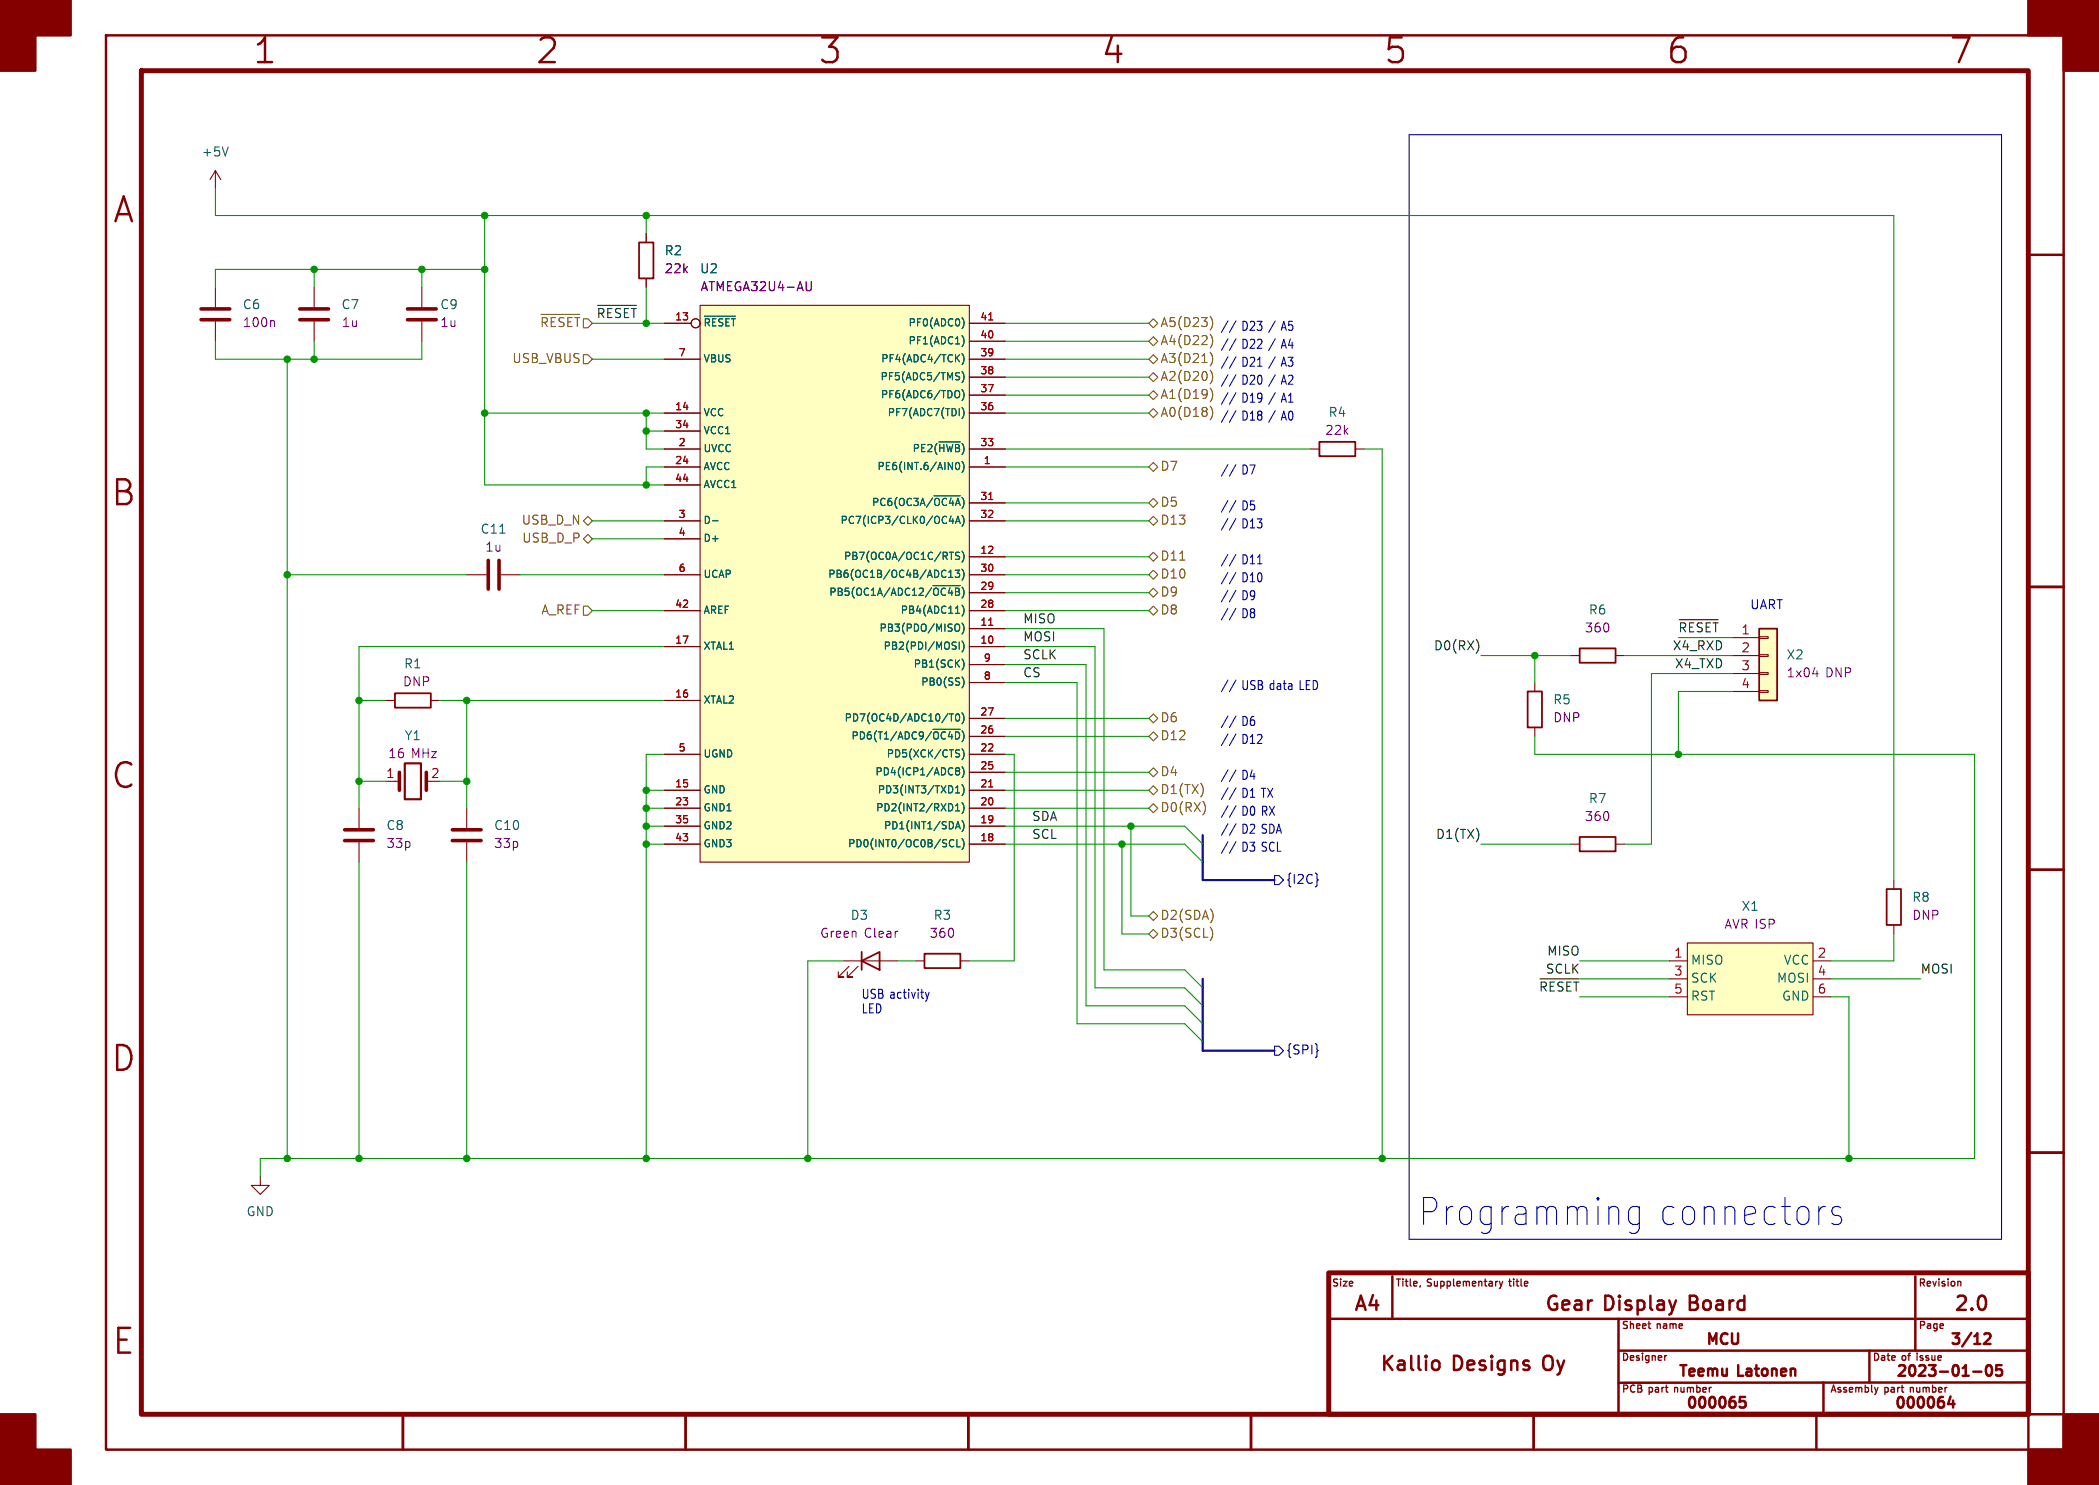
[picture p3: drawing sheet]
<svg xmlns="http://www.w3.org/2000/svg" width="297mm" height="210mm" viewBox="0 0 297 210" stroke-linecap="round" stroke-linejoin="round" font-family="sans-serif">
<g fill="none" stroke="#840000" stroke-width=".35">
<path d="M15 5h277v200h-277zM287 36h5M287 83h5M287 123h5M287 163h5M188 186.5h99M197 180.5v6M202.8 192.5a.54 .54 0 0 1 .9 .3v.6a.54 .54 0 0 1-.9 .2M229 186.5v13.5M229 191h58M237.1 183.9l-.4 1.3M246.9 197.6h-.7l-.1 .7 .3-.2 .5 .1 .1 .2-.1 .5-.2 .2h-.3l-.3-.2"/>
<path d="M258 195.5v4.5M264.5 191v4.5M271 180.5v10.5M276 197.5l-.4 1.1h1M276.4 198.1v1M279.2 194h1.2M280.8 188.7l.2-.1h.5a.41 .41 0 0 1 .1 .6l-.9 .9h.9M281.2 193.1a.36 .36 0 0 1 .6 .2 .77 .77 0 0 1-.4 1.3 1 1 0 0 1-.2-1.5zM283.2 193.1h-.7l-.1 .7 .2-.2 .5 .1 .2 .2-.1 .5-.2 .2h-.4l-.2-.2M287 195.5h-58M57 200v5M97 200v5"/>
<path d="M137 200v5M177 200v5M181 200h111M217 200v5M257 200v5M287 200v5"/>
</g>
<path d="M20 10h267v190h-267zM188 180h99v20h-99z" fill="none" stroke="#840000" stroke-width=".7"/>
<g fill="#840000" stroke="#840000" stroke-width=".35">
<path d="M0 0h10v5h-5v5h-5z"/>
<path d="M0 200h5v5h5v5h-10z"/>
<path d="M287 0h10v10h-5v-5h-5z"/>
<path d="M292 200h5v10h-10v-5h5z"/>
</g>
<path d="M201 181.8l-.1 .2M211.8 181.2h.1M212.1 181.2l.3 .7M212.4 181.9l-.3 .3M212.6 181.2l-.2 .7M235.8 191.7l-.3 .2M265.7 196.2l-.2 .7M277.2 181.2l.3 .2v.5" fill="none" stroke="#840000" stroke-width=".18"/>
<g fill="none" stroke="#840000" stroke-width=".51">
<path d="M28.4 45.2h4.1M28.4 43.7h4.1M42.4 45.2h4.1M42.4 43.7h4.1M57.7 45.2h4M57.7 43.7h4M69.1 79.2v4.1M70.6 79.2v4.1M48.8 118.9h4M48.8 117.3h4M56.5 109.2v2.6M60.3 109.2v2.6"/>
<path d="M64 118.9h4.1M64 117.3h4.1"/>
</g>
<g fill="none" stroke="#840000" stroke-width=".15">
<path d="M30.5 24.1l-.8 1.3M30.5 24.1v2.6M30.5 24.1l.7 1.3M91.4 33v1.3M91.4 39.4v1.2M30.5 40.6v2.8M30.5 45.5v2.8M44.4 40.6v2.8M44.4 45.5v2.8M59.7 40.6v2.8M59.7 45.5v2.8M94 45.7h3.8"/>
<path d="M94 58.4h5.1M94 50.8h5.1M99.1 43.2h38.1v78.7h-38.1zM137.2 45.7h5M137.2 58.4h5M137.2 55.9h5M137.2 53.3h5M137.2 50.8h5M137.2 48.3h5M94 66h5.1M94 63.5h5.1M94 73.7h5.1"/>
<path d="M94 61h5.1M94 76.2h5.1M94 68.6h5.1M137.2 66h5M137.2 78.7h5M137.2 63.5h5M137.2 73.7h5M137.2 71.1h5M185.4 63.5h1.3M191.8 63.5h1.2M54.6 99.1h1.3M61 99.1h1.2"/>
<path d="M66 81.3h2.8M70.9 81.3h2.8M94 99.1h5.1M94 91.4h5.1M94 86.4h5.1M94 81.3h5.1M137.2 91.4h5M137.2 88.9h5M137.2 86.4h5M137.2 83.8h5M137.2 81.3h5M137.2 96.5h5"/>
<path d="M137.2 94h5M217.2 96.5v1.3M222.2 92.7h1.3M228.6 92.7h1.3M245.1 90.2h3.8M245.1 92.7h3.8M245.1 95.3h3.8M245.1 97.8h3.8M248.9 97.7h1.3v.2h-1.3zM248.9 95.1h1.3v.3h-1.3zM248.9 92.6h1.3v.2h-1.3zM248.9 90h1.3v.3h-1.3z"/>
<path d="M50.8 114.3v2.8M50.8 119.1v2.8M54.6 110.5h1.9M60.3 110.5h.7M66 114.3v2.8M66 119.1v2.8M94 111.8h5.1M94 119.4h5.1M94 116.8h5.1M94 114.3h5.1M94 106.7h5.1M137.2 111.8h5"/>
<path d="M137.2 119.4h5M137.2 116.8h5M137.2 114.3h5M137.2 106.7h5M137.2 109.2h5M137.2 104.1h5M137.2 101.6h5M217.2 102.9v1.2M222.2 119.4h1.3M228.6 119.4h1.3M119.4 135.9h7.6M120.1 136.7l-1.5 1.5h.8h-.8v-.8"/>
<path d="M121.4 136.7l-1.5 1.5h.7h-.7v-.8M129.5 135.9h1.3M135.9 135.9h1.3M236.2 135.9h2.6M236.2 138.4h2.6M238.8 133.4h17.7v10.1h-17.7zM240 129.5h.1M256.5 135.9h2.6M256.5 138.4h2.6M268 124.5v1.2M268 130.8v1.3M236.2 141h2.6"/>
<path d="M256.5 141h2.6M36.8 166.4v1.2h1.3l-1.3 1.3-1.2-1.3h1.2"/>
<circle cx="98.4" cy="45.7" r=".63"/>
</g>
<path d="M90.4 34.3h2.1v5.1h-2.1zM186.7 62.5h5.1v2h-5.1zM55.9 98h5.1v2.1h-5.1zM216.2 97.8h2v5.1h-2zM223.5 91.7h5.1v2h-5.1zM248.9 88.9h2.6v10.2h-2.6zM223.5 118.4h5.1v2h-5.1zM121.9 135.9l2.6-1.3v2.6zM121.9 134.6v2.6M130.8 134.9h5.1v2h-5.1zM267 125.7h2v5.1h-2z" fill="none" stroke="#840000" stroke-width=".25"/>
<g fill="none" stroke="#006464" stroke-width=".15">
<path d="M32.3 20.8l-.4 1.3M99.7 44.7h4.4M100.4 45.4l-.1-.3h-.5v1M101.3 45.1h-.5v1M102.3 45.1h-.5l-.1 .2v.2M103.2 45.1h-.5v1M103.5 45.1h.6M103.8 45.1v1M135.3 50.6l.5 .6M135.4 53.2l.3 .1 .1 .2-.2 .2h-.3M135.4 52.7h.4M135.5 55.2l.1 .1a.65 .65 0 0 1-.1 1"/>
<path d="M135.8 50.2l-.6 .5M136.1 44.9a1.17 1.17 0 0 1 0 1.6M136.1 47.5a1.17 1.17 0 0 1 0 1.5M136.1 50a1.17 1.17 0 0 1 0 1.6M136.1 52.6a1.17 1.17 0 0 1 0 1.5M136.1 55.1a1.17 1.17 0 0 1 0 1.5M136.1 57.6a1.17 1.17 0 0 1 0 1.6M100.8 73.6h.8M124.2 70.8l-.1-.3h-.5v1M125.2 70.6l-.2-.1h-.2l-.2 .4M126.1 70.5h-.3l-.2 .4M126.9 70.3l-.3 .7"/>
<path d="M127.3 70.8a.34 .34 0 0 1 .3-.3 .34 .34 0 0 1 .3 .3M129 70.6l-.2-.1h-.3l-.2 .4M129.3 70.5h.6l-.3 .4M130 63.2l-.1-.3h-.5v1M130.2 71.5l.4-1 .3 1M130.9 62.9h-.5v1M131.3 63l.1-.1h.4l.1 .2-.1 .2M132 70.4l-.9 1.3M132.2 70.1h3.7M132.2 70.8a.34 .34 0 0 1 .4-.3 .34 .34 0 0 1 .3 .3M132.6 62.7l-.3 .7M132.8 62.5h3.1"/>
<path d="M133 62.9v1M133.6 62.9v1M133.9 70.6l-.2-.1h-.2l-.2 .4M133.9 62.9l.3 1 .2-.8 .2 .8 .2-1M134.3 78.1h.6M134.6 70.4l-.3 .8M134.6 73l-.3 .7h.7M134.8 73.4v.6M135.2 71.5l.3-1 .4 1M135.2 74l.3-1 .4 1M135.3 73.7h.5M135.3 65.4a.6 .6 0 0 0 .2 1 .68 .68 0 0 0 .1-1"/>
<path d="M135.7 63.2v-.1l-.1-.2h-.4v1M135.8 78.1h-.4l-.2 .2 .1 .2 .4 .2v.3l-.1 .1h-.4M136.1 78a1.17 1.17 0 0 1 0 1.5M136.1 70.3l.3 .7M136.1 62.7l.3 .7M136.3 65.4a1.18 1.18 0 0 1-.2 1.4M136.3 73.1a1.18 1.18 0 0 1-.2 1.3M118.2 83.5l-.1-.3h-.5v1M119.1 83.6v-.2l-.1-.2h-.4v1M120.1 83.2h-.5v.5M120.9 83l-.3 .7M121.2 83.5a.34 .34 0 0 1 .4-.3 .34 .34 0 0 1 .3 .3"/>
<path d="M122.9 83.3l-.2-.1h-.2l-.2 .4M123.3 83.5l.3-.3v1M124.2 84.2l.3-1 .3 1M125.9 83.1l-.9 1.3M126.1 84.2l.3-1 .4 1M127.7 83.6l-.2-.4h-.4v1M128.7 83.3l-.2-.1h-.2l-.2 .4M129.1 83.5l.3-.3v1M130.1 83.3l.1-.1h.4l.1 .2-.1 .2M131.8 83.1l-.9 1.3M132 82.8h3.9M132.1 83.5a.34 .34 0 0 1 .3-.3 .34 .34 0 0 1 .4 .3"/>
<path d="M133.8 83.3l-.2-.1h-.2l-.2 .4M134.2 81.7h.6M134.2 80.9l.3-.3v1.1M134.4 83.1l-.2 .8M135.2 80.6h.6l-.4 .4 .3 .1v.5l-.1 .1-.4-.1M135.2 90.8h.1M135.2 91.4l.1 .1-.1 .3M135.3 88.3a.34 .34 0 0 1 .5 .3v.3a.34 .34 0 0 1-.5 .4M135.7 83.6v-.2l-.1-.2h-.4v1M135.7 90.8v1M136.1 80.5a1.17 1.17 0 0 1 0 1.5M136.1 83a1.17 1.17 0 0 1 0 1.6"/>
<path d="M136.1 85.6a1.17 1.17 0 0 1 0 1.5M136.1 88.1a1.17 1.17 0 0 1 0 1.6M136.1 90.7a1.17 1.17 0 0 1 0 1.5M136.1 93.2a1.17 1.17 0 0 1 0 1.5M136.1 95.7a1.17 1.17 0 0 1 0 1.6M121.3 103.8l-.1-.3h-.5v1M122.3 103.9l-.2-.4h-.3v1M123.2 103.5h-.3l-.2 .4M124 103.4l-.3 .6M124.3 103.5h.5M124.6 103.5v1M125.1 103.8l.3-.3v1"/>
<path d="M126.9 103.4l-.9 1.4M127.1 104.5l.3-1 .3 1M128.7 103.9l-.2-.4h-.4v1M129.7 103.6l-.2-.1h-.3l-.1 .4M130.1 103.9v-.3l.4-.1 .2 .2v.4M131.8 103.4l-.9 1.4M132 103.1h3.9M132.1 103.8a.34 .34 0 0 1 .3-.3 .34 .34 0 0 1 .4 .3M133.8 103.6l-.2-.1h-.2l-.2 .4M134.3 101h.6M134.4 119.5l.3 .3 .3-.1M134.4 103.4l-.2 .8"/>
<path d="M134.6 101v1M135 118.8l-.3-.1-.3 .3M135.2 117.2l.3-1 .4 1M135.2 114.7h.6M135.2 111.4l.3-.3v1M135.2 113.9l.3-.2v1M135.2 112.1h.6M135.3 101.1l.1-.1a.54 .54 0 0 1 .4 .5 .54 .54 0 0 1-.4 .5l-.1-.1-.1-.3zM135.3 116.9h.5M135.4 106.5l.3 .1 .1 .3-.2 .2h-.3M135.4 109l-.2-.2 .2-.2h.3l.1 .2-.2 .2M135.4 109l-.2 .2v.3l.2 .1 .3-.1 .1-.1-.1-.3-.1-.1"/>
<path d="M135.4 118.7v1.1h.5M135.4 109h.2M135.8 103.9l-.2-.4h-.4v1M136.1 100.8a1.17 1.17 0 0 1 0 1.6M136.1 103.4a1.19 1.19 0 0 1 .2 1.2M136.1 108.4a1.17 1.17 0 0 1 0 1.6M136.1 111a1.17 1.17 0 0 1 0 1.5M136.1 113.5a1.17 1.17 0 0 1 0 1.6M136.1 116.1a1.17 1.17 0 0 1 0 1.5M136.1 118.6a1.17 1.17 0 0 1 0 1.5M136.3 106.1a1.18 1.18 0 0 1-.2 1.3"/>
</g>
<g fill="#ffffc2" stroke="#ffffc2" stroke-width=".14">
<path d="M99.1 43.2h38.1v78.7h-38.1z"/>
<path d="M248.9 88.9h2.6v10.2h-2.6z"/>
<path d="M238.8 133.4h17.7v10.1h-17.7z"/>
</g>
<path d="M139.9 45.2h.6M139.9 70.6h.6M139.9 88.4h.6M139.9 111.3h.6" fill="none" stroke="#a90000" stroke-width=".15"/>
<path d="M114.8 39.8l-.1 1.2-.1 .1-.4-.1M38.7 45.3l.1 .2v.7M256.5 95.3h.8" fill="none" stroke="#840084" stroke-width=".15"/>
<path d="M57.3 108h2.3v5h-2.3z" fill="none" stroke="#840000" stroke-width=".3"/>
<g fill="none" stroke="#725600" stroke-width=".15">
<path d="M76.6 44.5h5.4M77.5 45.3l-.2-.3-.6-.1v1.3M78.6 44.9h-.6v1.3M79.8 45l-.5-.1-.2 .1v.3M81 44.9h-.6v1.3M81.3 44.9h.7M81.7 44.9v1.3M82.5 50.2h.7l.6 .6-.6 .6h-.7zM82.5 45.1h.7l.6 .6-.6 .7h-.7zM162.6 50.8l.6-.6 .6 .6-.6 .6zM162.6 45.7l.6-.6 .6 .6-.6 .7zM162.6 58.4l.6-.6 .6 .6-.6 .7z"/>
<path d="M162.6 55.9l.6-.7 .6 .7-.6 .6zM162.6 53.3l.6-.6 .6 .6-.6 .7zM162.6 48.3l.6-.7 .6 .7-.6 .6zM171.3 44.8a1.49 1.49 0 0 1 0 1.8M171.3 47.3a1.49 1.49 0 0 1 0 1.9M171.3 49.9a1.49 1.49 0 0 1 0 1.8M171.3 52.4a1.49 1.49 0 0 1 0 1.8M171.3 55a1.49 1.49 0 0 1 0 1.8M171.3 57.5a1.49 1.49 0 0 1 0 1.8M82.5 76.2l.7-.6 .6 .6-.6 .6zM82.5 73.7l.7-.7 .6 .7-.6 .6zM162.6 73.7l.6-.7 .6 .7-.6 .6z"/>
<path d="M162.6 66l.6-.6 .6 .6-.6 .7zM162.6 78.7l.6-.6 .6 .6-.6 .7zM162.6 71.1l.6-.6 .6 .6-.6 .7zM82.5 85.7h.7l.6 .7-.6 .6h-.7zM162.6 81.3l.6-.7 .6 .7-.6 .6zM162.6 83.8l.6-.6 .6 .6-.6 .7zM162.6 86.4l.6-.7 .6 .7-.6 .6zM162.6 114.3l.6-.6 .6 .6-.6 .6zM162.6 101.6l.6-.6 .6 .6-.6 .6zM162.6 109.2l.6-.6 .6 .6-.6 .7zM162.6 111.8l.6-.7 .6 .7-.6 .6zM162.6 104.1l.6-.6 .6 .6-.6 .7z"/>
<path d="M162.6 132.1l.6-.7 .6 .7-.6 .6zM162.6 129.5l.6-.6 .6 .6-.6 .7zM171.5 131.6v.9"/>
</g>
<path d="M180.3 123.8h.7l.6 .7-.6 .6h-.7zM186.4 124.4h.1l-.1 .1M180.3 148h.7l.6 .6-.6 .6h-.7z" fill="none" stroke="#000084" stroke-width=".15"/>
<path d="M84.6 43.2h5.4M209.1 90.8l.1 .5-.1 .7M237.6 87.6h5.5M217.9 138.4h5.5" fill="none" stroke="#0f0f0f" stroke-width=".15"/>
<g fill="none" stroke="#0000c2" stroke-width=".15">
<path d="M199.4 19.1h83.8v156.2h-83.8zM173.7 58.1l-.9 1.6M173.7 55.5l-.9 1.7M173.7 53l-.9 1.6M173.7 45.4l-.9 1.6M173.7 47.9l-.9 1.7M173.7 50.5l-.9 1.6M174.9 58.1l-.9 1.6M174.9 55.5l-.9 1.7M174.9 53l-.9 1.6M174.9 45.4l-.9 1.6M174.9 47.9l-.9 1.7"/>
<path d="M174.9 50.5l-.9 1.6M173.7 78.4l-.9 1.6M173.7 65.7l-.9 1.6M173.7 73.3l-.9 1.7M173.7 70.8l-.9 1.6M174.9 78.4l-.9 1.6M174.9 65.7l-.9 1.6M174.9 73.3l-.9 1.7M174.9 70.8l-.9 1.6M173.7 96.2l-.9 1.6M173.7 86l-.9 1.7M173.7 80.9l-.9 1.7"/>
<path d="M173.7 83.5l-.9 1.6M174.9 96.2l-.9 1.6M174.9 86l-.9 1.7M174.9 80.9l-.9 1.7M174.9 83.5l-.9 1.6M173.7 114l-.9 1.6M173.7 111.4l-.9 1.7M173.7 101.3l-.9 1.6M173.7 119l-.9 1.7M173.7 116.5l-.9 1.6M173.7 108.9l-.9 1.6M173.7 103.8l-.9 1.6"/>
<path d="M174.9 114l-.9 1.6M174.9 111.4l-.9 1.7M174.9 101.3l-.9 1.6M174.9 119l-.9 1.7M174.9 116.5l-.9 1.6M174.9 108.9l-.9 1.6M174.9 103.8l-.9 1.6M130.9 140.3l.3 .9M131.2 141.2l-.1 .3M131.5 140.3l-.3 .9M232 170.6v3.1a.86 .86 0 0 1-1.4 .5M232 170.8l-.3-.2h-.7l-.4 .4-.2 .3v1.1l.3 .6 .3 .2h.7l.3-.2"/>
<path d="M258 170.6h.3M260.4 170.8l-.3-.2h-.4a.66 .66 0 0 0-.5 .7 .66 .66 0 0 0 .5 .6h.4a.66 .66 0 0 1 .5 .6 .66 .66 0 0 1-.5 .7h-.6l-.3-.2"/>
</g>
<path d="M170.2 118.1v6.4h10.1M170.2 138.4v10.2h10.1" fill="none" stroke="#000084" stroke-width=".3"/>
<g fill="none" stroke="#009600" stroke-width=".15">
<path d="M30.5 26.7v3.8h237.5v94M44.4 38.1v2.5M59.7 38.1v2.5M68.6 30.5v38.1h25.4M68.6 38.1h-38.1v2.5M91.4 30.5v2.5M30.5 48.3v2.5h29.2v-2.5M40.6 50.8v113M44.4 48.3v2.5M68.6 58.4h25.4M83.8 45.7h10.2M83.8 50.8h10.2"/>
<path d="M91.4 40.6v5.1M91.4 58.4v5.1h2.6M142.2 58.4h20.4M142.2 45.7h20.4M142.2 50.8h20.4M142.2 48.3h20.4M142.2 53.3h20.4M142.2 55.9h20.4M83.8 73.7h10.2M83.8 76.2h10.2M91.4 61h2.6M94 66h-2.6v2.6"/>
<path d="M142.2 73.7h20.4M142.2 66h20.4M142.2 63.5h43.2M142.2 78.7h20.4M142.2 71.1h20.4M193 63.5h2.6v100.3M40.6 81.3h25.4M50.8 99.1h3.8M62.2 99.1h31.8M66 99.1v15.2M73.7 81.3h20.3M83.8 86.4h10.2"/>
<path d="M94 91.4h-43.2v22.9M142.2 83.8h20.4M142.2 86.4h20.4M142.2 81.3h20.4M142.2 94h11.5v48.2h13.9l2.6 2.6M142.2 96.5h10.2v48.3h15.2l2.6 2.5M142.2 88.9h14v48.3h11.4l2.6 2.5M142.2 91.4h12.7v48.3h12.7l2.6 2.5M209.5 92.7h12.7M217.2 92.7v3.8M229.9 92.7h15.2M237.5 90.2h7.6"/>
<path d="M245.1 95.3h-11.4v24.1h-3.8M245.1 97.8h-7.6v8.9M50.8 110.5h3.8M62.2 110.5h3.8M91.4 116.8h2.6M91.4 114.3h2.6M91.4 119.4h2.6M91.4 111.8h2.6M94 106.7h-2.6v57.1M142.2 101.6h20.4M142.2 116.8h25.4l2.6 2.6M142.2 114.3h20.4"/>
<path d="M142.2 106.7h1.3v29.2h-6.3M142.2 119.4h25.4l2.6 2.5M142.2 111.8h20.4M142.2 109.2h20.4M142.2 104.1h20.4M158.7 119.4v12.7h3.9M160 116.8v12.7h2.6M209.5 119.4h12.7M217.2 104.1v2.6h62.2v57.1h-242.6v2.6M50.8 121.9v41.9M66 121.9v41.9M119.4 135.9h-5.1v27.9"/>
<path d="M127 135.9h2.5M223.5 135.9h12.7M223.5 138.4h12.7M259.1 138.4h12.7M268 132.1v3.8h-8.9M223.5 141h12.7M259.1 141h2.5v22.8"/>
</g>
<g fill="#009600" stroke="#009600" stroke-width=".15">
<circle cx="68.6" cy="30.5" r=".46"/>
<circle cx="59.7" cy="38.1" r=".46"/>
<circle cx="40.6" cy="50.8" r=".46"/>
<circle cx="40.6" cy="81.3" r=".46"/>
<circle cx="44.4" cy="50.8" r=".46"/>
<circle cx="68.6" cy="38.1" r=".46"/>
<circle cx="44.4" cy="38.1" r=".46"/>
<circle cx="91.4" cy="163.8" r=".46"/>
<circle cx="114.3" cy="163.8" r=".46"/>
<circle cx="50.8" cy="99.1" r=".46"/>
<circle cx="50.8" cy="110.5" r=".46"/>
<circle cx="40.6" cy="163.8" r=".46"/>
<circle cx="50.8" cy="163.8" r=".46"/>
<circle cx="66" cy="99.1" r=".46"/>
<circle cx="66" cy="110.5" r=".46"/>
<circle cx="66" cy="163.8" r=".46"/>
<circle cx="160" cy="116.8" r=".46"/>
<circle cx="68.6" cy="58.4" r=".46"/>
<circle cx="91.4" cy="68.6" r=".46"/>
<circle cx="91.4" cy="58.4" r=".46"/>
<circle cx="91.4" cy="30.5" r=".46"/>
<circle cx="91.4" cy="61" r=".46"/>
<circle cx="91.4" cy="45.7" r=".46"/>
<circle cx="91.4" cy="114.3" r=".46"/>
<circle cx="91.4" cy="111.8" r=".46"/>
<circle cx="91.4" cy="119.4" r=".46"/>
<circle cx="91.4" cy="116.8" r=".46"/>
<circle cx="158.7" cy="119.4" r=".46"/>
<circle cx="217.2" cy="92.7" r=".46"/>
<circle cx="237.5" cy="106.7" r=".46"/>
<circle cx="261.6" cy="163.8" r=".46"/>
<circle cx="195.6" cy="163.8" r=".46"/>
</g>
<g font-size="5.3" fill="#0000c2">
<text x="200.7" y="174">Programming</text>
<text x="234.4" y="174">connectors</text>
</g>
<g font-size="4.9" fill="#840000">
<text x="35.7" y="9.7">1</text>
<text x="75.7" y="9.7">2</text>
<text x="115.7" y="9.7">3</text>
<text x="155.7" y="9.7">4</text>
<text x="195.7" y="9.7">5</text>
<text x="235.7" y="9.7">6</text>
<text x="275.7" y="9.7">7</text>
<text x="15.9" y="32.2">A</text>
<text x="15.7" y="72.2">B</text>
<text x="15.7" y="112.2">C</text>
<text x="15.7" y="152.2">D</text>
<text x="15.8" y="192.2">E</text>
</g>
<g font-size="2.8" fill="#840000">
<text x="191.5" y="185.9">A4</text>
<text x="218.5" y="185.9">Gear</text>
<text x="226.9" y="185.9">Display</text>
<text x="239.3" y="185.9">Board</text>
<text x="276.4" y="185.9">2.0</text>
<text x="195.2" y="194.4">Kallio</text>
<text x="205.5" y="194.4">Designs</text>
<text x="218.7" y="194.4">Oy</text>
</g>
<g font-size="2.1" fill="#840000">
<text x="241.5" y="190.7">MCU</text>
<text x="275.8" y="190.7">3/12</text>
<text x="237.3" y="195.2">Teemu</text>
<text x="245.9" y="195.2">Latonen</text>
<text x="268.1" y="195.2">2023-01-05</text>
<text x="238.4" y="199.7">000065</text>
<text x="267.9" y="199.7">000064</text>
</g>
<g font-size="1.8" fill="#006464">
<text x="28.5" y="22.4">+5V</text>
<text x="94" y="36.4">R2</text>
<text x="99" y="38.9">U2</text>
<text x="34.3" y="44">C6</text>
<text x="48.3" y="44">C7</text>
<text x="62.2" y="44">C9</text>
<text x="187.9" y="59.2">R4</text>
<text x="67.9" y="75.8">C11</text>
<text x="224.8" y="87.2">R6</text>
<text x="57.1" y="94.8">R1</text>
<text x="252.7" y="93.5">X2</text>
<text x="219.7" y="99.9">R5</text>
<text x="57.2" y="105">Y1</text>
<text x="224.8" y="113.9">R7</text>
<text x="54.6" y="117.7">C8</text>
<text x="69.9" y="117.7">C10</text>
<text x="120.3" y="130.4">D3</text>
<text x="132" y="130.4">R3</text>
<text x="246.4" y="129.1">X1</text>
<text x="270.5" y="127.8">R8</text>
<text x="239.3" y="136.7">MISO</text>
<text x="252.3" y="136.7">VCC</text>
<text x="239.3" y="139.3">SCK</text>
<text x="239.3" y="141.8">RST</text>
<text x="251.3" y="139.3">MOSI</text>
<text x="252" y="141.8">GND</text>
<text x="34.8" y="172.3">GND</text>
</g>
<g font-size="1.8" fill="#840084">
<text x="94" y="38.9">22k</text>
<text x="99.1" y="41.5">ATMEGA32U4-AU</text>
<text x="34.3" y="46.5">100n</text>
<text x="48.3" y="46.5">1u</text>
<text x="62.2" y="46.5">1u</text>
<text x="187.4" y="61.8">22k</text>
<text x="68.6" y="78.3">1u</text>
<text x="224.2" y="89.7">360</text>
<text x="57" y="97.3">DNP</text>
<text x="252.7" y="96.1">1x04</text>
<text x="258.3" y="96.1">DNP</text>
<text x="54.9" y="107.5">16</text>
<text x="58.2" y="107.5">MHz</text>
<text x="219.7" y="102.4">DNP</text>
<text x="224.2" y="116.4">360</text>
<text x="54.6" y="120.2">33p</text>
<text x="69.9" y="120.2">33p</text>
<text x="243.9" y="131.6">AVR ISP</text>
<text x="270.5" y="130.4">DNP</text>
<text x="116" y="132.9">Green</text>
<text x="122.3" y="132.9">Clear</text>
<text x="131.5" y="132.9">360</text>
</g>
<g font-size="1.8" fill="#725600">
<text x="76.3" y="47.2">~{RESET}</text>
<text x="164.2" y="46.5">A5(D23)</text>
<text x="72.4" y="51.6">USB_VBUS</text>
<text x="164.2" y="51.6">A3(D21)</text>
<text x="164.2" y="49.1">A4(D22)</text>
<text x="164.2" y="59.2">A0(D18)</text>
<text x="164.2" y="56.7">A1(D19)</text>
<text x="164.2" y="54.2">A2(D20)</text>
<text x="164.2" y="66.9">D7</text>
<text x="164.2" y="71.9">D5</text>
<text x="73.7" y="74.5">USB_D_N</text>
<text x="73.8" y="77">USB_D_P</text>
<text x="164.2" y="74.5">D13</text>
<text x="164.2" y="79.6">D11</text>
<text x="164.2" y="82.1">D10</text>
<text x="76.5" y="87.2">A_REF</text>
<text x="164.2" y="84.6">D9</text>
<text x="164.2" y="87.2">D8</text>
<text x="164.2" y="102.4">D6</text>
<text x="164.2" y="105">D12</text>
<text x="164.2" y="110">D4</text>
<text x="164.2" y="112.6">D1(TX)</text>
<text x="164.2" y="115.1">D0(RX)</text>
<text x="164.2" y="130.4">D2(SDA)</text>
<text x="164.2" y="132.9">D3(SCL)</text>
</g>
<g font-size="1.8" fill="#0f0f0f">
<text x="84.3" y="45.2">~{RESET}</text>
<text x="144.8" y="88.4">MISO</text>
<text x="237.5" y="89.6">~{RESET} 1</text>
<text x="144.8" y="93.4">SCLK</text>
<text x="144.8" y="90.9">MOSI</text>
<text x="144.8" y="96">CS</text>
<text x="202.8" y="92.2">D0(RX)</text>
<text x="236.6" y="92.2">X4_RXD</text>
<text x="236.9" y="94.7">X4_TXD</text>
<text x="146" y="118.8">SCL</text>
<text x="146" y="116.3">SDA</text>
<text x="203.1" y="118.8">D1(TX)</text>
<text x="218.6" y="137.9">SCLK</text>
<text x="218.8" y="135.4">MISO</text>
<text x="271.8" y="137.9">MOSI</text>
<text x="217.6" y="140.4">~{RESET}</text>
</g>
<g font-size="1.8" fill="#0000c2">
<text x="175.8" y="47">D23 /</text>
<text x="181.7" y="47">A5</text>
<text x="175.8" y="49.5">D22 /</text>
<text x="175.8" y="52.1">D21 /</text>
<text x="181.7" y="49.5">A4</text>
<text x="181.7" y="52.1">A3</text>
<text x="175.8" y="59.7">D18 /</text>
<text x="175.8" y="57.2">D19 /</text>
<text x="175.8" y="54.6">D20 /</text>
<text x="181.7" y="59.7">A0</text>
<text x="181.7" y="57.2">A1</text>
<text x="181.7" y="54.6">A2</text>
<text x="175.8" y="67.3">D7</text>
<text x="175.8" y="74.9">D13</text>
<text x="175.8" y="72.4">D5</text>
<text x="175.8" y="80">D11</text>
<text x="175.8" y="82.6">D10</text>
<text x="175.8" y="87.6">D8</text>
<text x="175.8" y="85.1">D9</text>
<text x="247.6" y="86.4">UART</text>
<text x="175.8" y="97.8">USB data</text>
<text x="184.2" y="97.8">LED</text>
<text x="175.8" y="102.9">D6</text>
<text x="175.8" y="105.4">D12</text>
<text x="175.8" y="113">D1 TX</text>
<text x="175.8" y="110.5">D4</text>
<text x="175.8" y="115.6">D0 RX</text>
<text x="175.8" y="118.1">D2 SDA</text>
<text x="175.8" y="120.7">D3 SCL</text>
<text x="121.9" y="141.5">USB activity</text>
<text x="121.9" y="143.5">LED</text>
</g>
<g font-size="1.8" fill="#a90000">
<text x="246.3" y="92.5">2</text>
<text x="246.3" y="95">3</text>
<text x="246.3" y="97.5">4</text>
<text x="54.6" y="110.2">1</text>
<text x="60.9" y="110.2">2</text>
<text x="236.8" y="135.6">1</text>
<text x="257.1" y="135.6">2</text>
<text x="236.8" y="138.2">3</text>
<text x="236.8" y="140.7">5</text>
<text x="257.1" y="138.2">4</text>
<text x="257.1" y="140.7">6</text>
</g>
<g font-size="1.8" fill="#000084">
<text x="182" y="125.3">{I2C}</text>
<text x="182" y="149.4">{SPI}</text>
</g>
<g font-size="1.4" fill="#a90000">
<text x="95.5" y="45.5">13</text>
<text x="138.6" y="45.5">41</text>
<text x="95.9" y="50.5">7</text>
<text x="138.6" y="53.1">38</text>
<text x="138.6" y="50.5">39</text>
<text x="138.6" y="48">40</text>
<text x="95.5" y="58.2">14</text>
<text x="138.6" y="58.2">36</text>
<text x="138.6" y="55.6">37</text>
<text x="95.5" y="65.8">24</text>
<text x="95.5" y="60.7">34</text>
<text x="95.9" y="63.2">2</text>
<text x="138.6" y="63.2">33</text>
<text x="139.1" y="65.8">1</text>
<text x="95.5" y="68.3">44</text>
<text x="138.6" y="70.9">31</text>
<text x="95.9" y="73.4">3</text>
<text x="95.9" y="75.9">4</text>
<text x="138.6" y="73.4">32</text>
<text x="95.9" y="81">6</text>
<text x="138.6" y="78.5">12</text>
<text x="138.6" y="83.6">29</text>
<text x="138.6" y="81">30</text>
<text x="95.5" y="86.1">42</text>
<text x="138.6" y="88.6">11</text>
<text x="138.6" y="86.1">28</text>
<text x="95.5" y="91.2">17</text>
<text x="138.6" y="91.2">10</text>
<text x="139.1" y="93.7">9</text>
<text x="95.5" y="98.8">16</text>
<text x="138.6" y="101.3">27</text>
<text x="139.1" y="96.3">8</text>
<text x="95.9" y="106.4">5</text>
<text x="138.6" y="106.4">22</text>
<text x="138.6" y="103.9">26</text>
<text x="95.5" y="111.5">15</text>
<text x="138.6" y="111.5">21</text>
<text x="138.6" y="109">25</text>
<text x="95.5" y="114">23</text>
<text x="95.5" y="116.6">35</text>
<text x="95.5" y="119.1">43</text>
<text x="138.6" y="119.1">18</text>
<text x="138.6" y="116.6">19</text>
<text x="138.6" y="114">20</text>
</g>
<g font-size="1.4" fill="#006464">
<text x="99.6" y="46.9">~{RESET}</text>
<text x="128.4" y="46.4">PF0(ADC0)</text>
<text x="99.6" y="51.5">VBUS</text>
<text x="124.5" y="51.5">PF4(ADC4/TCK)</text>
<text x="128.4" y="49">PF1(ADC1)</text>
<text x="99.6" y="59.1">VCC</text>
<text x="124.4" y="54">PF5(ADC5/TMS)</text>
<text x="124.5" y="56.6">PF6(ADC6/TDO)</text>
<text x="125.4" y="59.1">PF7(ADC7(TDI)</text>
<text x="99.6" y="64.2">UVCC</text>
<text x="99.6" y="61.7">VCC1</text>
<text x="129" y="64.7">PE2(~{HWB})</text>
<text x="99.6" y="66.7">AVCC</text>
<text x="99.6" y="69.3">AVCC1</text>
<text x="124" y="66.7">PE6(INT.6/AIN0)</text>
<text x="99.6" y="74.4">D-</text>
<text x="99.6" y="76.9">D+</text>
<text x="118.8" y="74.4">PC7(ICP3/CLK0/OC4A)</text>
<text x="123.2" y="72.3">PC6(OC3A/~{OC4A})</text>
<text x="99.6" y="82">UCAP</text>
<text x="117" y="82">PB6(OC1B/OC4B/ADC13)</text>
<text x="119.3" y="79.4">PB7(OC0A/OC1C/RTS)</text>
<text x="99.6" y="87.1">AREF</text>
<text x="117.2" y="85">PB5(OC1A/ADC12/~{OC4B})</text>
<text x="124.3" y="89.6">PB3(PDO/MISO)</text>
<text x="127.3" y="87.1">PB4(ADC11)</text>
<text x="99.6" y="92.1">XTAL1</text>
<text x="124.9" y="92.1">PB2(PDI/MOSI)</text>
<text x="129.1" y="94.7">PB1(SCK)</text>
<text x="99.6" y="99.8">XTAL2</text>
<text x="130.2" y="97.2">PB0(SS)</text>
<text x="99.6" y="107.4">UGND</text>
<text x="119.3" y="102.3">PD7(OC4D/ADC10/T0)</text>
<text x="120.3" y="105.3">PD6(T1/ADC9/~{OC4D})</text>
<text x="125.3" y="107.4">PD5(XCK/CTS)</text>
<text x="99.6" y="112.5">GND</text>
<text x="123.7" y="109.9">PD4(ICP1/ADC8)</text>
<text x="124" y="112.5">PD3(INT3/TXD1)</text>
<text x="99.6" y="115">GND1</text>
<text x="99.6" y="117.5">GND2</text>
<text x="123.8" y="115">PD2(INT2/RXD1)</text>
<text x="124.9" y="117.5">PD1(INT1/SDA)</text>
<text x="99.6" y="120.1">GND3</text>
<text x="119.8" y="120.1">PD0(INT0/OC0B/SCL)</text>
</g>
<g font-size="1.4" fill="#840000">
<text x="188.5" y="182.2">Size</text>
<text x="197.5" y="182.2">Title,</text>
<text x="202" y="182.2">Supplementary</text>
<text x="213.9" y="182.2">title</text>
<text x="271.5" y="182.2">Revision</text>
<text x="229.5" y="188.2">Sheet</text>
<text x="234.5" y="188.2">name</text>
<text x="271.5" y="188.2">Page</text>
<text x="229.5" y="192.7">Designer</text>
<text x="229.5" y="197.2">PCB</text>
<text x="233.4" y="197.2">part</text>
<text x="237.2" y="197.2">number</text>
<text x="259" y="197.2">Assembly</text>
<text x="265" y="192.7">Date</text>
<text x="266.7" y="197.2">part</text>
<text x="269.2" y="192.7">of</text>
<text x="270.6" y="197.2">number</text>
<text x="271.5" y="192.7">issue</text>
</g>
</svg>
